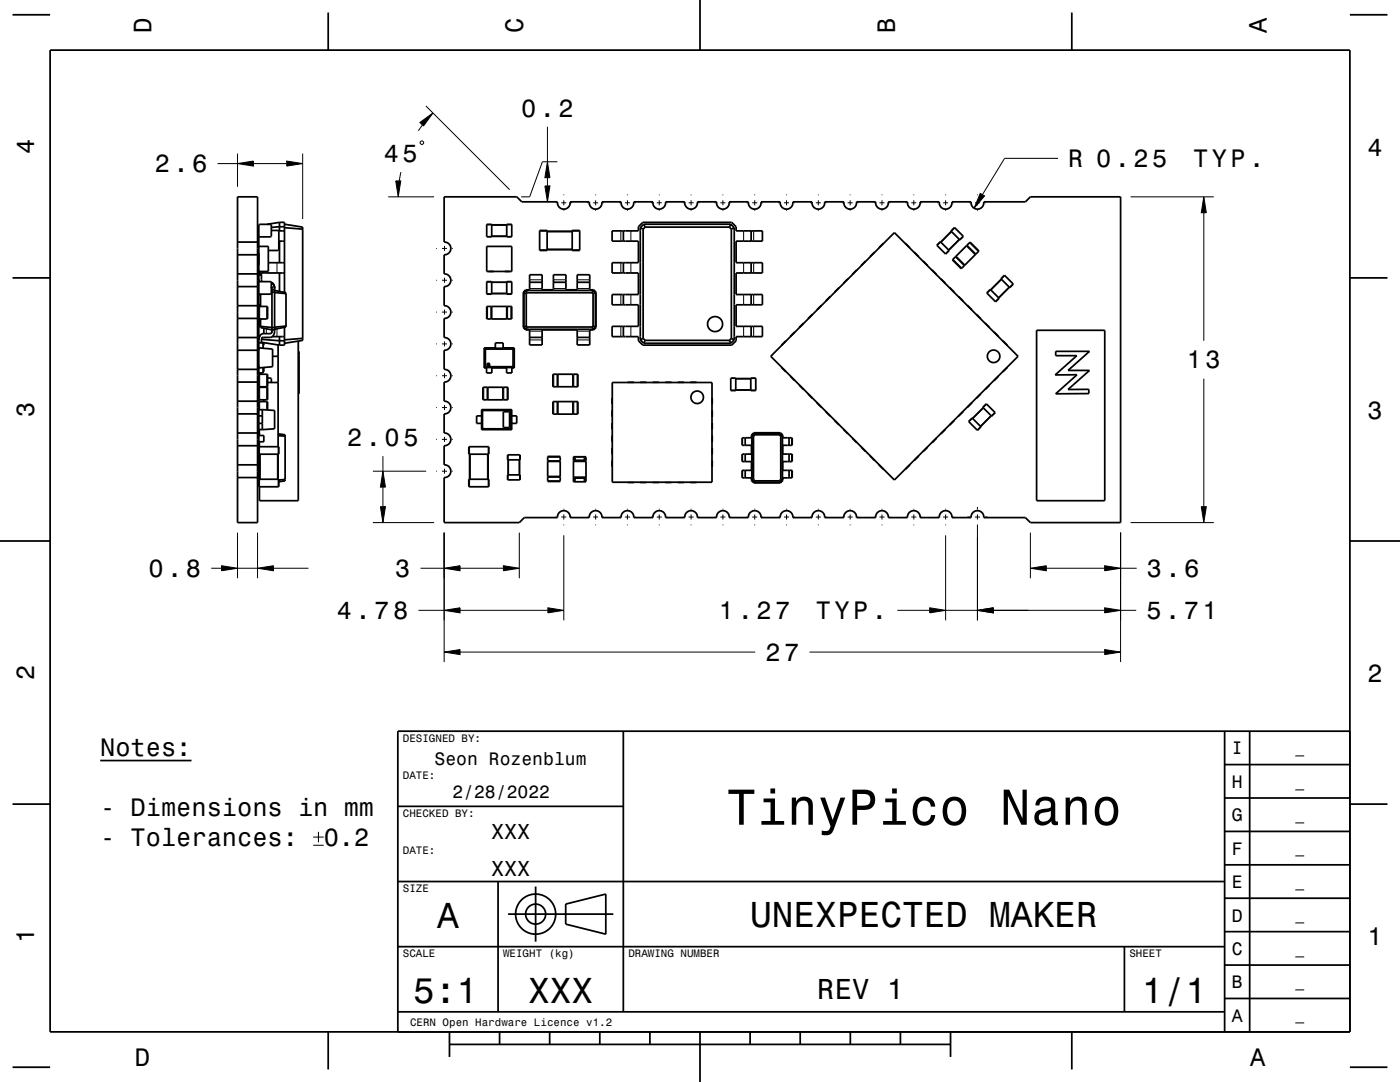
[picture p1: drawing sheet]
<svg xmlns="http://www.w3.org/2000/svg" width="279mm" height="216mm" viewBox="0 0 279 216" stroke-linecap="round" stroke-linejoin="round" font-family="sans-serif">
<g fill="none" stroke="#000" stroke-width=".2">
<path d="M43.4 32.6h4M47.4 32.6l3.2-.5v1zM47.4 30.6v6.7M50.6 32.6h6.6M57.2 32.1l3.2 .5-3.2 .5zM60.4 30.6v13.1M77.5 39.3h9.1M79 36.1h1l-.5 3.2zM80 34.4l-.3 1.7M83.8 24.4l2.6-1.9-1.9 2.6zM84.1 28.1h.2l.3 .3v.2l-.3 .2h-.2l-.3-.2v-.2zM84.3 24.9l-.8 1.2"/>
<path d="M85 21.1l16.7 16.8M108.7 37.1h1.1l-.6 3.2zM109.2 32.3l.6 3.2h-1.1zM109.2 25.3v7M109.2 35.5v1.6M111.2 32.3h-3l-2.5 7h-1.7M112.5 38.8v.2M112.5 40v1M118.9 38.8v.2M118.9 40v1M125.2 38.8v.2M125.2 40v1"/>
<path d="M131.6 38.8v.2M131.6 40v1M137.9 38.8v.2M137.9 40v1M144.3 38.8v.2M144.3 40v1M150.6 38.8v.2M150.6 40v1M157 38.8v.2M157 40v1M163.3 38.8v.2M163.3 40v1"/>
<path d="M169.7 38.8v.2M169.7 40v1M176 38.8v.2M176 40v1M182.4 38.8v.2M182.4 40v1M188.7 38.8v.2M188.7 40v1M195.1 38.8v.2M195.1 40v1M195.6 38.6l.9 .5-2.1 2.5zM211.2 31.6h-10.7l-4.4 7.2"/>
<path d="M225.6 39.3h16.6M240.2 39.3l.5 3.2h-1zM53.1 54.2v.3M55.3 52.4v2.1M87.1 49.6h.1M87.1 55.9h.1M88.2 49.6h1M88.2 55.9h1M88.7 47.9v.2M88.7 49.1v1M88.7 51.1v.1M88.7 54.3v.1"/>
<path d="M88.7 55.4v1M88.7 57.4v.2M90.2 49.6h.2M90.2 55.9h.2M97.1 44.9h1M97.1 47.2h1M97.1 58.6h1M97.1 56.3h1M98.1 45h3M98.1 47.1h3M98.1 58.5h3M98.1 56.4h3"/>
<path d="M101.1 44.9h1M101.1 47.2h1M101.1 58.6h1M101.1 56.3h1M105.7 57.6h2.5M105.7 55.8h2.5M107.7 49.8h1.5M107.7 46.1h1.5M109.2 49.7h5M109.2 46.3h5M110.4 57.6h2.5M110.4 55.8h2.5"/>
<path d="M110.9 40.5h.1M112 40.5h1M112.5 42v.1M114 40.5h.2M114.2 49.8h1.5M114.2 46.1h1.5M115.2 57.6h2.5M115.2 55.8h2.5M117.2 40.5h.2M118.4 40.5h1M118.9 42v.1M120.4 40.5h.1"/>
<path d="M123.6 40.5h.1M123.9 46.1v2M123.9 52.4v2.1M123.9 58.8v2M124.7 40.5h1M125.2 42v.1M125.9 46.1v2M125.9 52.4v2.1M125.9 58.8v2M126.7 40.5h.2M129.9 40.5h.2M131.1 40.5h1"/>
<path d="M131.6 42v.1M133.1 40.5h.1M136.3 40.5h.1M137.4 40.5h1M137.9 42v.1M139.4 40.5h.2M142.6 40.5h.2M143.8 40.5h1M144.3 42v.1M145.8 40.5h.1M148.4 46.1v2M148.4 52.4v2.1"/>
<path d="M148.4 58.8v2M149 40.5h.1M150.1 40.5h1M150.4 46.1v2M150.4 52.4v2.1M150.4 58.8v2M150.6 42v.1M152.1 40.5h.2M155.3 40.5h.2M156.5 40.5h1M157 42v.1M158.5 40.5h.1"/>
<path d="M161.7 40.5h.1M162.8 40.5h1M163.3 42v.1M164.8 40.5h.2M168 40.5h.2M169.2 40.5h1M169.7 42v.1M171.2 40.5h.1M174.4 40.5h.1M175.5 40.5h1M176 42v.1M177.5 40.5h.2"/>
<path d="M180.7 40.5h.2M181.9 40.5h1M182.4 42v.1M183.9 40.5h.1M187.1 40.5h.1M187.7 48.3l-.7 .7M188.2 40.5h1M188.7 42v.1M189.4 49.9l-.7 .7M189.9 46.2l-2.1 2.2M190.2 51.7l1.8 1.8M190.2 40.5h.2"/>
<path d="M190.6 45.5l-.7 .7M190.7 51.3l1.7 1.7M191.4 47.7l-2.1 2.2M192.2 47.1l-.7 .7M193 48.9l1.8 1.8M193.4 40.5h.2M193.5 48.4l1.7 1.8M194.6 40.5h1M195.1 42v.1M196.6 40.5h.1M197.7 57.8l-.7 .7M199.3 59.4l-.7 .8"/>
<path d="M199.9 55.8l-2.1 2.1M200.5 55l-.7 .7M201.4 57.3l-2.1 2.1M202.2 56.6l-.7 .7M240.2 42.5v25.5M51.8 61.1v2.5M51.8 74.7v2.5M51.8 77.3v2.5M53.1 65.6v1M53.2 61.1v2.5M53.2 74.7v2.5M53.2 77.3v2.5"/>
<path d="M55.3 65.6v1.6M87.1 62.3h.1M87.1 68.6h.1M87.1 75h.1M88.2 62.3h1M88.2 68.6h1M88.2 75h1M88.7 60.6v.2M88.7 61.8v1M88.7 63.8v.1M88.7 67v.1M88.7 68.1v1"/>
<path d="M88.7 70.1v.2M88.7 73.3v.2M88.7 74.5v1M88.7 76.5v.1M88.7 79.7v.1M90.2 62.3h.2M90.2 68.6h.2M90.2 75h.2M96.5 77.3v2.5M97.2 77.3v2.5M97.3 61.1v2.5M98 61.1v2.5"/>
<path d="M100.5 77.3v2.5M101.2 77.3v2.5M101.3 61.1v2.5M102 61.1v2.5M105.7 66.1h2.5M105.7 67.8h2.5M110.5 74.7v2.5M111.2 74.7v2.5M114.5 74.7v2.5M115.2 74.7v2.5M115.2 66.1h2.5M115.2 67.8h2.5"/>
<path d="M123.9 65.1v2.1M125.9 65.1v2.1M145.8 75.5h1M145.8 77.8h1M146.8 75.6h3M146.8 77.7h3M148.4 65.1v2.1M149.8 75.5h1M149.8 77.8h1M150.4 65.1v2.1M240.2 75.6v25.5M51.8 90.8v1"/>
<path d="M51.8 94.8v.8M51.8 89.1v1.5M51.8 95.6v1.5M51.8 80.1v1.7M52 90.6v5M53.2 80.1v1.7M55.4 90.6v5M55.5 89.1v1.5M55.5 95.6v1.5M74.4 94h10.7M76.4 94l.5 3.2h-1zM76.4 91v3"/>
<path d="M76.4 97.2v3.9M87.1 94h.1M87.1 81.3h.1M87.1 87.7h.1M88.2 94h1M88.2 81.3h1M88.2 87.7h1M88.7 80.8v1M88.7 82.8v.2M88.7 86v.2M88.7 87.2v1M88.7 89.2v.1"/>
<path d="M88.7 92.4v.1M88.7 93.5v1M88.7 95.5v.2M90.2 94h.2M90.2 81.3h.2M90.2 87.7h.2M93.7 89.1v1.5M93.7 95.6v1.5M93.9 90.6v5M97.3 90.6v5M97.4 89.1v1.5M97.4 95.6v1.5"/>
<path d="M101.4 90.8v1M101.4 94.8v1M101.5 91.8v3M103.6 91.8v3M103.7 90.8v1M103.7 94.8v1M109.3 91.9h2.5M109.3 91.3h2.5M109.3 95.9h2.5M109.3 95.2h2.5M110.5 80.1v2.5M111.2 80.1v2.5"/>
<path d="M114.4 91.2h2.5M114.4 96.1h2.5M114.5 80.1v2.5M114.8 91.8h1.8M114.8 95.5h1.8M115.2 80.1v2.5M148.2 87.4v1.5M148.2 90.6v1.5M148.2 93.9v1.5M150 87.4v1.5M150 90.6v1.5M150 93.9v1.5"/>
<path d="M156.2 87.4v1.5M156.2 90.6v1.5M156.2 93.9v1.5M158 87.4v1.5M158 90.6v1.5M158 93.9v1.5M194.1 83.5l-.7 .7M195.7 85.1l-.7 .7M196.3 81.4l-2.1 2.1M196.9 80.6l-.7 .8M197.8 82.9l-2.2 2.1M198.5 82.3l-.7 .7"/>
<path d="M42.2 113.4h2M44.2 112.9l3.2 .5-3.2 .5zM47.4 106.3v9.1M47.4 113.4h4M51.4 113.4l3.2-.5v1zM51.4 106.3v9.1M54.6 113.4h7M74.4 104.3h12.2M75.9 101.1h1l-.5 3.2zM83.9 113.4h4.7M88.6 113.4l3.2-.5v1zM88.6 106.3v25.8"/>
<path d="M91.8 113.4h8.7M100.5 112.9l3.1 .5-3.1 .5zM103.6 106.3v9.1M110.9 103.2h.1M112 103.2h1M112.5 101.5v.2M112.5 102.7v1M112.5 104.7v.1M112.5 106.8v17M114 103.2h.2M117.2 103.2h.2M118.4 103.2h1"/>
<path d="M118.9 101.5v.2M118.9 102.7v1M118.9 104.7v.1M120.4 103.2h.1M123.6 103.2h.1M124.7 103.2h1M125.2 101.5v.2M125.2 102.7v1M125.2 104.7v.1M126.7 103.2h.2M129.9 103.2h.2M131.1 103.2h1"/>
<path d="M131.6 101.5v.2M131.6 102.7v1M131.6 104.7v.1M133.1 103.2h.1M136.3 103.2h.1M137.4 103.2h1M137.9 101.5v.2M137.9 102.7v1M137.9 104.7v.1M139.4 103.2h.2M142.6 103.2h.2M143.8 103.2h1"/>
<path d="M144.3 101.5v.2M144.3 102.7v1M144.3 104.7v.1M145.8 103.2h.1M149 103.2h.1M150.1 103.2h1M150.6 101.5v.2M150.6 102.7v1M150.6 104.7v.1M152.1 103.2h.2M155.3 103.2h.2M156.5 103.2h1"/>
<path d="M157 101.5v.2M157 102.7v1M157 104.7v.1M158.5 103.2h.1M161.7 103.2h.1M162.8 103.2h1M163.3 101.5v.2M163.3 102.7v1M163.3 104.7v.1M164.8 103.2h.2M168 103.2h.2M169.2 103.2h1"/>
<path d="M169.7 101.5v.2M169.7 102.7v1M169.7 104.7v.1M171.2 103.2h.1M174.4 103.2h.1M175.5 103.2h1M176 101.5v.2M176 102.7v1M176 104.7v.1M177.5 103.2h.2M180.7 103.2h.2M181.9 103.2h1"/>
<path d="M182.4 101.5v.2M182.4 102.7v1M182.4 104.7v.1M183.9 103.2h.1M187.1 103.2h.1M188.2 103.2h1M188.7 101.5v.2M188.7 102.7v1M188.7 104.7v.1M188.7 106.8v17M190.2 103.2h.2M193.1 103.2h.5"/>
<path d="M194.6 103.2h1M195.1 101.2v.5M195.1 102.7v1M195.1 104.7v19.1M196.6 103.2h.5M205.6 113.4l3.2-.5v1zM205.6 106.3v9.1M208.8 113.4h11.7M220.5 112.9l3.1 .5-3.1 .5zM223.6 106.3v25.8M223.6 113.4h3.2M225.6 104.3h16.6"/>
<path d="M239.7 101.1h1l-.5 3.2zM83.5 121.8h5.1M88.6 121.8l3.2-.5v1zM88.6 130.1l3.2-.5v1zM91.8 121.8h17.5M91.8 130.1h58.9M109.3 121.3l3.2 .5-3.2 .5zM161.6 130.1h58.9M179.1 121.8h6.4M185.5 121.3l3.2 .5-3.2 .5zM188.7 121.8h6.4M195.1 121.8l3.1-.5v1z"/>
<path d="M198.2 121.8h22.3M220.5 121.3l3.1 .5-3.1 .5zM220.5 129.6l3.1 .5-3.1 .5zM223.6 121.8h3.1M62.5 168.7h2.1M62.5 167h2.1M63.6 166v2.1"/>
</g>
<g fill="none" stroke="#000" stroke-width=".35">
<path d="M2.5 2.9h7.5M10 10h259.4v195.9h-259.4zM65.5 2.5v7.5M139.7 0v10M213.9 2.5v7.5M269.4 2.9h7.5M47.4 39.3h4v65h-4zM88.6 39.3h14.5l1 1h7.2v.2a1.27 1.27 0 0 0 1.3 1.2 1.27 1.27 0 0 0 1.2-1.4h3.8v.2a1.27 1.27 0 0 0 1.4 1.2 1.27 1.27 0 0 0 1.1-1.4h3.9v.2a1.27 1.27 0 0 0 1.3 1.2 1.27 1.27 0 0 0 1.2-1.4h3.8v.2a1.27 1.27 0 0 0 1.4 1.2 1.27 1.27 0 0 0 1.1-1.4h3.9v.2a1.27 1.27 0 0 0 1.3 1.2 1.27 1.27 0 0 0 1.2-1.4h3.8v.2a1.27 1.27 0 0 0 1.4 1.2 1.27 1.27 0 0 0 1.1-1.4h3.9v.2a1.27 1.27 0 0 0 1.3 1.2 1.27 1.27 0 0 0 1.2-1.4h3.8v.2a1.27 1.27 0 0 0 1.4 1.2 1.27 1.27 0 0 0 1.1-1.4h3.9v.2a1.27 1.27 0 0 0 1.3 1.2 1.27 1.27 0 0 0 1.2-1.4h3.8v.2a1.27 1.27 0 0 0 1.4 1.2 1.27 1.27 0 0 0 1.1-1.4h3.9v.2a1.27 1.27 0 0 0 1.3 1.2 1.27 1.27 0 0 0 1.2-1.4h3.8v.2a1.27 1.27 0 0 0 1.4 1.2 1.27 1.27 0 0 0 1.1-1.4h3.9v.2a1.27 1.27 0 0 0 1.3 1.2 1.27 1.27 0 0 0 1.2-1.4h3.8v.2a1.27 1.27 0 0 0 1.4 1.2 1.27 1.27 0 0 0 1.1-1.4h8.3l1-1h18v65h-18l-1-1h-8.3v-.3a1.27 1.27 0 0 0-1.4-1.1 1.27 1.27 0 0 0-1.1 1.4h-3.8v-.3a1.27 1.27 0 0 0-1.4-1.1 1.27 1.27 0 0 0-1.1 1.4h-3.9v-.3a1.27 1.27 0 0 0-1.4-1.1 1.27 1.27 0 0 0-1.1 1.4h-3.8v-.3a1.27 1.27 0 0 0-1.4-1.1 1.27 1.27 0 0 0-1.1 1.4h-3.9v-.3a1.27 1.27 0 0 0-1.4-1.1 1.27 1.27 0 0 0-1.1 1.4h-3.8v-.3a1.27 1.27 0 0 0-1.4-1.1 1.27 1.27 0 0 0-1.1 1.4h-3.9v-.3a1.27 1.27 0 0 0-1.4-1.1 1.27 1.27 0 0 0-1.1 1.4h-3.8v-.3a1.27 1.27 0 0 0-1.4-1.1 1.27 1.27 0 0 0-1.1 1.4h-3.9v-.3a1.27 1.27 0 0 0-1.4-1.1 1.27 1.27 0 0 0-1.1 1.4h-3.8v-.3a1.27 1.27 0 0 0-1.4-1.1 1.27 1.27 0 0 0-1.1 1.4h-3.9v-.3a1.27 1.27 0 0 0-1.4-1.1 1.27 1.27 0 0 0-1.1 1.4h-3.8v-.3a1.27 1.27 0 0 0-1.4-1.1 1.27 1.27 0 0 0-1.1 1.4h-3.9v-.3a1.27 1.27 0 0 0-1.4-1.1 1.27 1.27 0 0 0-1.1 1.4h-3.8v-.3a1.27 1.27 0 0 0-1.4-1.1 1.27 1.27 0 0 0-1.1 1.4h-6.7l-1 1h-15v-9a1.27 1.27 0 0 0 1.4-1.3 1.27 1.27 0 0 0-1.4-1.2v-3.9h.3a1.27 1.27 0 0 0 1.1-1.4 1.27 1.27 0 0 0-1.4-1.1v-3.8h.3a1.27 1.27 0 0 0 1.1-1.4 1.27 1.27 0 0 0-1.4-1.1v-3.9h.3a1.27 1.27 0 0 0 1.1-1.4 1.27 1.27 0 0 0-1.4-1.1v-3.8h.3a1.27 1.27 0 0 0 1.1-1.4 1.27 1.27 0 0 0-1.4-1.1v-3.9h.3a1.27 1.27 0 0 0 1.1-1.4 1.27 1.27 0 0 0-1.4-1.1v-3.8h.3a1.27 1.27 0 0 0 1.1-1.4 1.27 1.27 0 0 0-1.4-1.1v-3.9h.3a1.27 1.27 0 0 0 1.1-1.4 1.27 1.27 0 0 0-1.4-1.1zM2.5 55.4h7.5M47.4 48.3h4M47.4 50.8h4M47.4 54.7h4"/>
<path d="M47.4 57.2h4M51.4 49.2h2.2v5h-2.2M51.4 52.9h.3M51.4 50.4h.3M51.7 54.8h.5l.1 1.4M51.7 55.8v.4M51.7 47.2l2.4 .1 .1-2.4-.1-.1-2.4 .1v48.7M51.7 58.8h.3M51.7 54.5h5.1M51.7 56.3l.1-.1 2.4 .1v2.3l-2.4 .1M51.7 54.7h.5M51.7 58.6l.1 .1"/>
<path d="M51.8 58.7v.1M52 58.7v2.4M52.2 54.8h-.4M52.2 54.5v.3M52.7 54.2v.3M53.6 52.4h3.2M54.2 46h1.3l.2 .1-.1 3.8-.1 .1h-1.9M54.2 56.4l.3 .3 .3 .7v9.1a1.02 1.02 0 0 1-.9 .8h-1.4M54.2 57.2l.1 .4v8.5M54.8 57.8l-.6 .1M54.8 58.3h-.6M54.8 58l2.3 .4v6.8l-2.3 .5"/>
<path d="M54.8 58.4l2.3 .2M55.6 46.1h1.2M55.7 48.1h1.1M55.8 44.4h1v13.9M55.8 44.4v1.7M55.8 48.1v4.3M55.8 54.5v3.6M55.8 44.4l-2.5 .4M56.8 45.2l-2.6 .2M56.8 44.7l3.6 .6v22.6l-3.6 .6M56.8 45.4l3.6 .3M97.1 44.8h1v2.5h-1z"/>
<path d="M97.1 56.2h1v2.5h-1zM97.1 49.2h5v5h-5zM98.1 44.9h3M98.1 47.2h3M98.1 58.6h3M98.1 56.3h3M101.1 44.8h1v2.5h-1zM101.1 56.2h1v2.5h-1zM104.6 58.4v6.9M104.6 58.4l.4 .2M105 58l-.4 .4M105 58h13.4"/>
<path d="M105 58l.2 .4M105 58.6v6.5M105.2 58.4h13M105.2 58.4l-.2 .2M105.7 54.8h2.5v3h2.2v-3h2.5v3h2.3v-3h2.5v3h.8l.4 .5v7.1l-.4 .4h-.8v3h-2.5v-3h-7v3h-2.5v-3h-.8l-.5-.4v-7.1l.5-.5h.8zM105.7 56.3h2.5M107.7 46h1.5v4h-1.5zM109.2 49.8h5M109.2 46.1h5M110.4 56.3h2.5M114.2 46h1.5v4h-1.5zM115.2 56.3h2.5"/>
<path d="M118.2 58.4l.2 .2M118.4 58.6v6.5M118.4 58l.4 .4M118.4 58l-.2 .4M118.8 58.4v6.9M118.8 58.4l-.4 .2M122.2 46.1h5.2v-.9l.9-.8h17.7l.9 .8v.9h5.3v2h-5.3v4.3h5.3v2.1h-5.3v4.3h5.3v2h-5.3v4.3h5.3v2.1h-5.3v.8l-.9 .9h-17.7l-.9-.9v-.8h-5.2v-2.1h5.2v-4.3h-5.2v-2h5.2v-4.3h-5.2v-2.1h5.2v-4.3h-5.2zM124.4 46.1v2M124.4 52.4v2.1M124.4 58.8v2M127.8 45.4v22.4M127.8 45.4l.6 .3"/>
<path d="M128.4 45.7v21.8M128.5 44.7h17.3M128.5 44.7l-.7 .7M128.5 44.7l.3 .6M128.8 45.3h16.8M128.8 45.3l-.4 .4M145.6 45.3l.4 .4M145.8 44.7l.7 .7M145.8 44.7l-.2 .6M146 45.7v21.8M146.5 45.4v22.4M146.5 45.4l-.5 .3"/>
<path d="M149.9 46.1v2M149.9 52.4v2.1M149.9 58.8v2M165.7 59.2l-.9 .9M167.5 57.4l-.9 .9M169.2 55.7l-.8 .9M171 53.9l-.9 .9M172.8 52.1l-.9 .9M174.6 50.4l-.9 .8M176.3 48.6l-.9 .9M178.5 46.4l24.7 24.7-24.7 24.7-24.7-24.7zM180.7 48.6l.9 .9"/>
<path d="M182.5 50.3l.8 .9M184.2 52.1l.9 .9M186 53.9l.9 .9M187 48.9l.7-.7 1.7 1.8-.7 .7zM187.8 55.6l.9 .9M188.7 56.5l-.1 .1M189.5 57.4l.9 .9M189.8 46.1l.7-.7 1.8 1.8-.7 .7zM189.9 46.2l-2.2 2.1M190.8 51.1l1.7 1.8M191.3 59.2l.9 .9M191.5 47.8l-2.1 2.1"/>
<path d="M192.9 49l-2.8 2.9 1.7 1.7 2.9-2.8M192.9 49l.7-.7 1.8 1.8-.7 .7M192.9 49l1.8 1.8M196.9 58.5h.1M197.6 57.7l1.8 1.8-.7 .7-1.8-1.7zM199.8 55.6l.7-.7 1.7 1.8-.7 .7zM199.8 55.7l-2.1 2.1M201.5 57.3l-2.2 2.1M269.4 55.4h7.5M47.4 61h4M47.4 63.5h4M47.4 67.4h4"/>
<path d="M47.4 69.9h4M47.4 73.7h4M47.4 76.2h4M51.7 68.4h.8v1.1M51.7 77.3h1.7v2.5h-1.7M51.7 74.7h1.7v2.5h-1.7M51.7 61.1h1.7v2.5h-1.7M51.7 65.1l3.1 .3M51.7 67.2h.1M51.7 60.8h.3M51.7 69.4l2.7 .3v3.5l-2.7 .2M51.7 64.5h.3"/>
<path d="M51.7 60.9h.3M51.8 60.8v.1M51.8 63.6v.9M51.8 67.2h.1M51.8 74.4v.3M51.8 77.2v.1M52 63.6v1.8l2.8 .4M52.2 67.7l4.6 .3M52.2 68.3l3.6 .6M52.5 73.3v1.1h-.8M52.5 67.3l-.2 .2M52.5 67.3l-.3 .4v.7"/>
<path d="M52.7 65.5v1.1M52.7 68.4v.5h-.2M52.7 73.3v.9h-.2M52.7 79.8v.3M53.4 75.4l.8 .1v.8M53.4 76.3h2.1M54.3 66.1l-.1 .3M54.3 66.1l-.3 .5h-1.5a1.1 1.1 0 0 0-.8 1.2l.2-.8M54.3 67.2h2.5M54.4 71.1h1.1M55.5 68.8v20.3M55.8 67.2v1.7"/>
<path d="M56.8 65.3v3.6h-1M57.1 65.1l-2.3 .2M59.5 70.1h.2v8.5h-.2M59.5 71h.2M59.5 68.1v31.8h-7.7v-2.8M59.5 74.8h.2M60.4 67.5l-3.6 .3M96.4 77.3h5v2.5h-5zM96.6 69.4v4M96.6 69.4l.3 .3M96.6 73.4h.5M96.6 69.4h2.3"/>
<path d="M96.9 69.7v3.5M96.9 73.2h5.5M96.9 69.7h5.5M96.9 73.2l-.3 .2M97.1 73.3h1.1v1.1h-1.1zM97.1 61.1h5v2.5h-5zM97.4 77.3v2.5M97.4 72.5l.2 .1 .1 .2-.2 .2-.2-.1v-.2zM98.1 61.1v2.5M98.2 73.4h2.9M98.9 68.4h1.5v1.1h-1.5zM100.4 77.3v2.5"/>
<path d="M100.4 69.4h2.2M101.1 73.3h1.1v1.1h-1.1zM101.1 61.1v2.5M102.2 73.4h.4M102.4 69.7v3.5M102.4 73.2l.2 .2M102.6 69.4v4M102.6 69.4l-.2 .3M104.6 65.3l.4 .4M105 65.7h13.4M105 65.1l.2 .1M105 65.1l-.4 .2"/>
<path d="M105.2 65.2h13M105.2 65.2l-.2 .5M105.7 67.3h2.5M110.3 74.7h5v2.5h-5zM111.3 74.7v2.5M114.3 74.7v2.5M115.2 67.3h2.5M118.2 65.2l.2 .5M118.4 65.1l.4 .2M118.4 65.1l-.2 .1M118.8 65.3l-.4 .4M122.2 76.3h19.9v19.9h-19.9z"/>
<path d="M122.2 79.4v1.2M124.4 65.1v2.1M125.3 76.3h1.2M127.8 76.3h1.2M127.8 67.8l.7 .7M128.4 67.5l-.6 .3M128.4 67.5l.4 .4M128.5 68.5h17.3M128.8 67.9l-.3 .6M128.8 67.9h16.8M130.3 76.3h1.2M132.8 76.3h1.2"/>
<path d="M135.3 76.3h1.2M137.8 76.3h1.2M142.1 79.4v1.2M145.6 67.9l.2 .6M145.8 75.4h1v2.5h-1zM146 67.5l-.4 .4M146 67.5l.5 .3M146.5 67.8l-.7 .7M146.8 75.5h3M146.8 77.8h3M149.8 75.4h1v2.5h-1zM149.9 65.1v2.1"/>
<path d="M156 73.3h.1M156.9 74.2h-.1M156.9 68l-.9 .9M157.8 75l-.1 .1M158.6 75.9v.1M158.6 66.3l-.8 .9M159.5 76.8h.1M160.4 77.7h.1M160.4 64.5l-.9 .9M161.3 78.6h.1M162.2 79.5h-.1M162.2 62.7l-.9 .9"/>
<path d="M163.9 61l-.8 .9M193.1 60.9l.8 1M194.8 79.5h.1M194.8 62.7l.9 .9M195.7 78.6l-.9 .9M196.6 64.5l.9 .9M197.5 76.8l-.9 .9M198.3 75.9l.1 .1M198.4 66.2l.8 1M199.3 75.1l-.9 .9M200.2 68l.8 .9M201 68.9h.1"/>
<path d="M201 73.3l-.9 .9M206.9 65.9h13.6v34h-13.6zM210.7 70.1h6.7l-4.2 3.8h4.2l-4.2 3.8h4.1v.8l-6.6 .1 4.2-3.8h-4.3l4.3-3.8h-4.2zM47.4 92.8h4M47.4 80.1h4M47.4 82.6h4M47.4 86.4h4M47.4 88.9h4M47.4 95.3h4M51.7 94.8h.1M51.7 91.8h.1M51.7 90.8h.1"/>
<path d="M51.7 80.1h1.7v1.7M51.7 93.9v3.2h4v-1.5h-4M51.7 89.1h4v1.5h-4M51.7 86.9h1v1.2h-1M51.7 83h.7M51.7 84.5h.7M51.7 85.7h.7M51.7 91.9l.1 .2M51.7 92.8v1.7M51.8 85.6v1.3M51.8 88.1v1M51.8 90.6v.2"/>
<path d="M51.8 91.8v3M51.8 90.6v5M52.4 81.7v4M52.4 81.7l-.7 .1M52.4 81.7l2.4 .2v3.7l-2.4 .1M55.5 90.6v5M55.5 86.6l1.4 .2v9.1l-1.2 .2M55.5 86.9l1.4 .1M56.9 95.7l-1.2 .1M93.6 95.6h4v1.5h-4zM93.6 89.1h4v1.5h-4zM93.7 90.6v5"/>
<path d="M96.1 83h-1v1.5h1M96.1 81.7v4M96.1 81.7l.2 .2M96.1 81.7h6M96.1 85.7h6M96.3 85.6l-.2 .1M96.3 81.9v3.7M96.3 85.6h5.6M96.3 81.9h5.6M97.4 90.6v5M100.4 82.2h1.3v3.1h-1.3zM101.3 94.8h2.5v1h-2.5z"/>
<path d="M101.3 90.8h2.5v1h-2.5zM101.4 91.8v3M101.9 85.6l.2 .1M101.9 81.9v3.7M102.1 81.7v4M102.1 83h1v1.5h-1M102.1 81.7l-.2 .2M103.7 91.8v3M109.3 92.1h2.5M109.3 91.1h2.5v5h-2.5zM109.3 95.1h2.5M110.3 80.1h5v2.5h-5z"/>
<path d="M111.3 80.1v2.5M114.3 80.1v2.5M114.4 91.9h2.5M114.4 91.1h2.5v5h-2.5zM114.4 92.1h2.5M114.4 95.2h2.5M114.4 95.4h2.5M114.4 91.3h.4v.6M114.8 95.4v.6h-.4M116.6 95.4v.6h.3M116.9 91.3h-.3v.6M122.2 89.4v1.2"/>
<path d="M122.2 81.9v1.2M122.2 84.4v1.2M122.2 86.9v1.2M122.2 91.9v1.2M125.3 96.2h1.2M127.8 96.2h1.2M130.3 96.2h1.2M132.8 96.2h1.2M135.3 96.2h1.2M137.8 96.2h1.2M142.1 89.4v1.2M142.1 81.9v1.2"/>
<path d="M142.1 84.4v1.2M142.1 86.9v1.2M142.1 91.9v1.2M148.1 87.4h1.9v-.6l.4-.4h5.3l.5 .4v.6h1.9v1.5h-1.9v1.7h1.9v1.5h-1.9v1.8h1.9v1.5h-1.9v.5l-.5 .5h-5.3l-.4-.5v-.5h-1.9v-1.5h1.9v-1.8h-1.9v-1.5h1.9v-1.7h-1.9zM148.7 87.4v1.5M148.7 90.6v1.5M148.7 93.9v1.5M150.1 95.8l.4 .4M150.1 86.9v8.9M150.1 86.9l.3 .1M150.4 87v8.7M150.4 95.7l.3 .2"/>
<path d="M150.4 95.7l-.3 .1M150.5 96.2h5.2M150.5 86.5l-.4 .4M150.5 86.5h5.2M150.5 86.5l.2 .3M150.7 95.9h4.8M150.7 95.9l-.2 .3M150.7 86.8h4.8M150.7 86.8l-.3 .2M155.5 95.9l.2 .3M155.5 86.8l.3 .2M155.7 86.5l.4 .4"/>
<path d="M155.7 86.5l-.2 .3M155.8 95.7l.3 .1M155.8 95.7l-.3 .2M155.8 87v8.7M156.1 95.8l-.4 .4M156.1 86.9v8.9M156.1 86.9l-.3 .1M157.5 87.4v1.5M157.5 90.6v1.5M157.5 93.9v1.5M163.1 80.3l.8 .9M164.8 82.1l.9 .9"/>
<path d="M166.6 83.9l.9 .9M168.4 85.6l.8 .9M170.1 87.4l.9 .9M171.9 89.2l.9 .9M173.7 90.9l.9 .9M175.4 92.7l.9 .9M181.6 92.8l-.9 .8M182.4 91.8l.1 .1M183.4 91l-.9 .9M185.1 89.2l-.9 .9M186.9 87.5l-.9 .8M188.7 85.7l-1 .8"/>
<path d="M190.4 83.9l-.9 .9M192.2 82.1l-.9 .9M193.3 84.1l.7-.7 1.8 1.8-.7 .7zM194 80.4l-1 .8M196.1 81.3l.7-.7 1.8 1.7-.7 .7zM196.2 81.4l-2.1 2.1M197.8 83l-2.1 2.1M0 107.9h10M269.4 107.9h10M20 151.8h18.2M124.4 145.9v56M244.4 159.2h25"/>
<path d="M244.4 152.6h25M244.4 145.9v60M249.4 145.9v60M269.4 145.9h-190v60M2.5 160.5h7.5M79.4 175.9h165M79.4 160.9h45M99.4 175.9v26M106.9 176.9v11M244.4 179.2h25M244.4 172.6h25M244.4 165.9h25"/>
<path d="M269.4 160.5h7.5M79.4 188.9h165M101.4 182.4h21M112.9 180.4l8-2v8l-8-2zM224.4 188.9v13M244.4 199.2h25M244.4 192.6h25M244.4 185.9h25M2.5 213h7.5M65.5 205.9v7.5M79.4 201.9h165M89.7 208.4h100"/>
<path d="M89.7 205.9v5M99.7 205.9v2.5M109.7 205.9v2.5M119.7 205.9v2.5M129.7 205.9v2.5M139.7 205.9v10M149.7 205.9v2.5M159.7 205.9v2.5M169.7 205.9v2.5M179.7 205.9v2.5M189.7 205.9v5M213.9 205.9v7.5"/>
<path d="M269.4 213h7.5"/>
<circle cx="139.1" cy="79.3" r="1.25"/>
<circle cx="142.7" cy="64.7" r="1.5"/>
<circle cx="198.3" cy="71.1" r="1.25"/>
<circle cx="106.9" cy="182.4" r="2"/>
<circle cx="106.9" cy="182.4" r="4"/>
</g>
<g fill="#000">
<path d="M47.4 32.6l3.2-.5v1z" fill-rule="evenodd"/>
<path d="M57.2 32.1l3.2 .5-3.2 .5z" fill-rule="evenodd"/>
<path d="M79 36.1h1l-.5 3.2z" fill-rule="evenodd"/>
<path d="M83.8 24.4l2.6-1.9-1.9 2.6z" fill-rule="evenodd"/>
<path d="M108.7 37.1h1.1l-.6 3.2z" fill-rule="evenodd"/>
<path d="M109.2 32.3l.6 3.2h-1.1z" fill-rule="evenodd"/>
<path d="M195.6 38.6l.9 .5-2.1 2.5z" fill-rule="evenodd"/>
<path d="M240.2 39.3l.5 3.2h-1z" fill-rule="evenodd"/>
<path d="M76.4 94l.5 3.2h-1z" fill-rule="evenodd"/>
<path d="M44.2 112.9l3.2 .5-3.2 .5z" fill-rule="evenodd"/>
<path d="M51.4 113.4l3.2-.5v1z" fill-rule="evenodd"/>
<path d="M75.9 101.1h1l-.5 3.2z" fill-rule="evenodd"/>
<path d="M88.6 113.4l3.2-.5v1z" fill-rule="evenodd"/>
<path d="M100.5 112.9l3.1 .5-3.1 .5z" fill-rule="evenodd"/>
<path d="M205.6 113.4l3.2-.5v1z" fill-rule="evenodd"/>
<path d="M220.5 112.9l3.1 .5-3.1 .5z" fill-rule="evenodd"/>
<path d="M239.7 101.1h1l-.5 3.2z" fill-rule="evenodd"/>
<path d="M88.6 121.8l3.2-.5v1z" fill-rule="evenodd"/>
<path d="M88.6 130.1l3.2-.5v1z" fill-rule="evenodd"/>
<path d="M109.3 121.3l3.2 .5-3.2 .5z" fill-rule="evenodd"/>
<path d="M185.5 121.3l3.2 .5-3.2 .5z" fill-rule="evenodd"/>
<path d="M195.1 121.8l3.1-.5v1z" fill-rule="evenodd"/>
<path d="M195.1 121.8l3.1-.5v1z" fill-rule="evenodd"/>
<path d="M220.5 121.3l3.1 .5-3.1 .5z" fill-rule="evenodd"/>
<path d="M220.5 129.6l3.1 .5-3.1 .5z" fill-rule="evenodd"/>
</g>
<text font-size="10.1" x="144.9" y="164.6">TinyPico Nano</text>
<g font-size="7.2">
<text x="87.2" y="185.2">A</text>
<text x="149.7" y="185">UNEXPECTED MAKER</text>
<text x="82.5" y="200.1">5:1</text>
<text x="105.4" y="200.2">XXX</text>
<text x="227.9" y="200.2">1/1</text>
</g>
<text font-size="5.8" x="163.1" y="199.4">REV 1</text>
<g font-size="5">
<text x="30.2" y="6.5" transform="rotate(-90 30.2 6.5)">D</text>
<text x="104.4" y="6.5" transform="rotate(-90 104.4 6.5)">C</text>
<text x="178.6" y="6.5" transform="rotate(-90 178.6 6.5)">B</text>
<text x="252.8" y="6.5" transform="rotate(-90 252.8 6.5)">A</text>
<text x="104" y="23.3">0.2</text>
<text x="6.8" y="30.7" transform="rotate(-90 6.8 30.7)">4</text>
<text x="30.9" y="34.4">2.6</text>
<text x="76.6" y="32.3">45</text>
<text x="213.2" y="33.3">R 0.25</text>
<text x="238.1" y="33.3">TYP.</text>
<text x="272.9" y="31">4</text>
<text x="236.9" y="73.5">13</text>
<text x="6.8" y="83.2" transform="rotate(-90 6.8 83.2)">3</text>
<text x="272.9" y="83.5">3</text>
<text x="69.3" y="89">2.05</text>
<text x="29.6" y="115.1">0.8</text>
<text x="78.9" y="115.1">3</text>
<text x="228.9" y="115.1">3.6</text>
<text x="67.2" y="123.5">4.78</text>
<text x="143.5" y="123.5">1.27</text>
<text x="162.8" y="123.5">TYP.</text>
<text x="228.8" y="123.5">5.71</text>
<text x="152.8" y="131.9">27</text>
<text x="6.8" y="135.7" transform="rotate(-90 6.8 135.7)">2</text>
<text x="272.9" y="136">2</text>
<text x="20" y="150.8">Notes:</text>
<text x="20" y="162.8">- Dimensions in mm</text>
<text x="20" y="168.9">- Tolerances:</text>
<text x="64.6" y="168.9">0.2</text>
<text x="6.8" y="188.2" transform="rotate(-90 6.8 188.2)">1</text>
<text x="272.9" y="188.5">1</text>
<text x="26.9" y="212.7">D</text>
<text x="249.5" y="212.7">A</text>
</g>
<g font-size="4.3">
<text x="98" y="167.4">XXX</text>
<text x="98" y="174.9">XXX</text>
</g>
<g font-size="3.6">
<text x="86.7" y="152.5">Seon Rozenblum</text>
<text x="245.8" y="150.5">I</text>
<text x="90.3" y="159.2">2/28/2022</text>
<text x="245.8" y="157.2">H</text>
<text x="245.8" y="163.9">G</text>
<text x="245.8" y="170.5">F</text>
<text x="245.8" y="177.2">E</text>
<text x="245.8" y="183.9">D</text>
<text x="245.8" y="190.5">C</text>
<text x="245.8" y="197.2">B</text>
<text x="245.8" y="203.9">A</text>
</g>
<g font-size="2.9">
<text x="258.5" y="150.3">_</text>
<text x="258.5" y="156.9">_</text>
<text x="258.5" y="163.6">_</text>
<text x="258.5" y="170.3">_</text>
<text x="258.5" y="176.9">_</text>
<text x="258.5" y="183.6">_</text>
<text x="258.5" y="190.3">_</text>
<text x="258.5" y="196.9">_</text>
<text x="258.5" y="203.6">_</text>
</g>
<g font-size="2.2">
<text x="80.4" y="148">DESIGNED BY:</text>
<text x="80.4" y="155.5">DATE:</text>
<text x="80.4" y="163">CHECKED BY:</text>
<text x="80.4" y="170.5">DATE:</text>
<text x="80.4" y="178">SIZE</text>
<text x="80.4" y="191">SCALE</text>
<text x="100.4" y="191">WEIGHT (kg)</text>
<text x="125.4" y="191">DRAWING NUMBER</text>
<text x="225.4" y="191">SHEET</text>
<text x="81.8" y="204.7">CERN Open Hardware Licence v1.2</text>
</g>
</svg>
